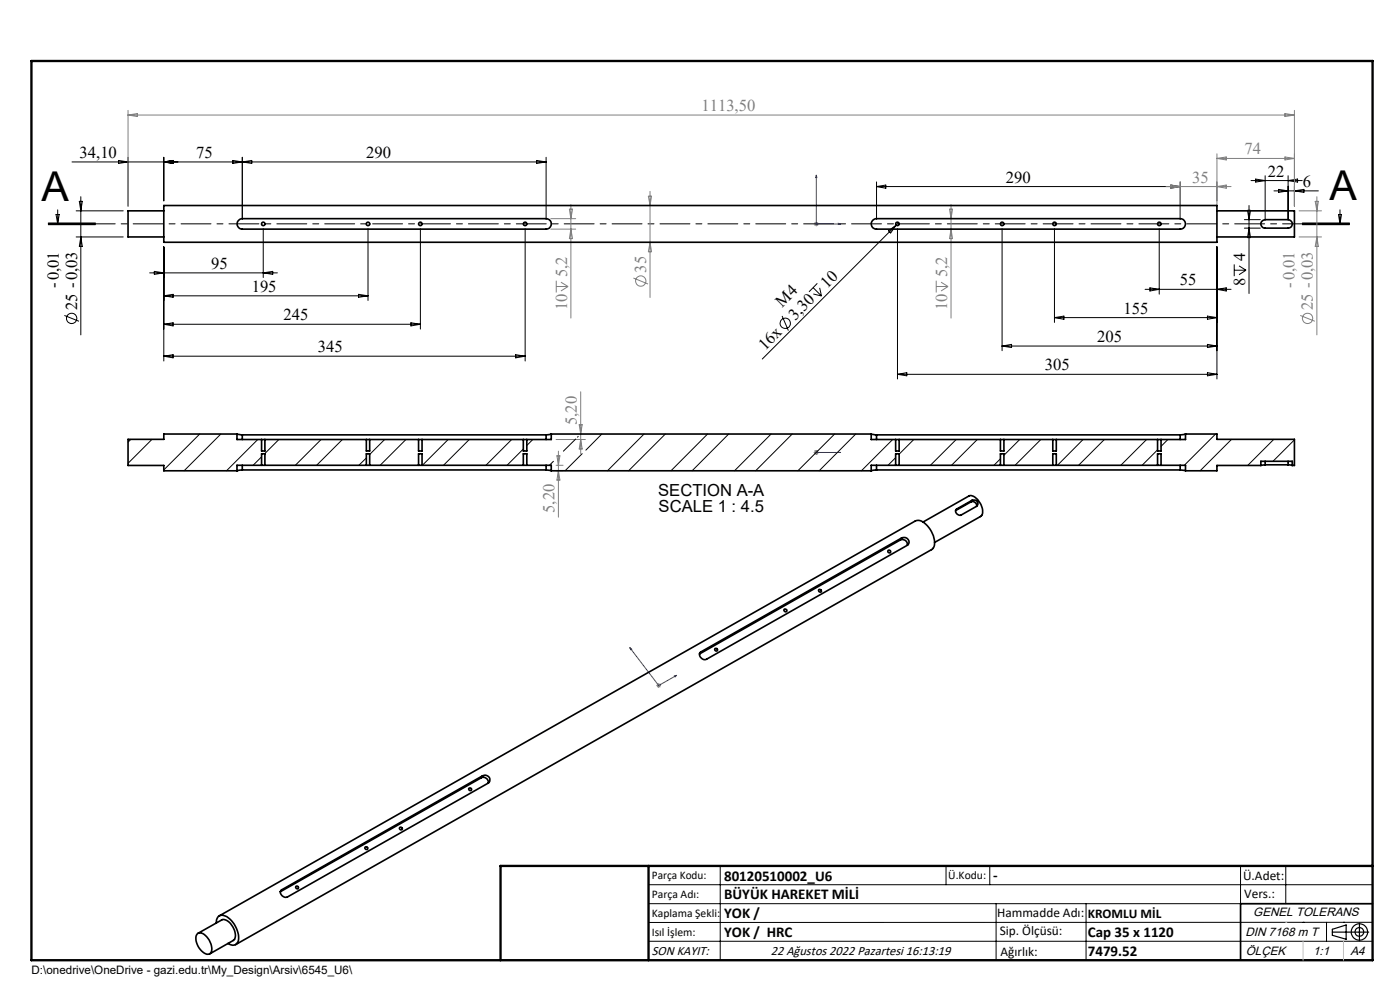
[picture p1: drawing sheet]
<svg xmlns="http://www.w3.org/2000/svg" width="297mm" height="210mm" viewBox="0 0 297 210" stroke-linecap="round" stroke-linejoin="round" font-family="sans-serif">
<g fill="none" stroke="#000" stroke-width=".21">
<path d="M25.2 34l2 .4-2 .3zM27.2 33.4v10.3M34.7 33.4v9.2M34.7 34.4l2-.4v.7zM49.4 34l4 .7v-.7l-4 .7zM51.4 33.4v13.1M113.8 34l2.1 .4-2.1 .3zM115.9 33.4v13.1M115.9 34.4h-100.6M185.9 38.6v7.9M185.9 39.6h64.5M185.9 39.6l2-.3v.6z"/>
<path d="M248.4 39.3l2 .3-2 .3zM250.4 38.6v7.9M265.4 38.3h10.9M266.4 38l2 .3-2 .3zM268.4 37.3v9.2M273.3 37.3v9.2M273.3 38.3l2-.3v.6zM274.6 39.5v4.2M10.2 47.7h10zM10.2 47.5h10M10.2 47.3h10M11.9 45.5h.7l-.4 2z"/>
<path d="M12.2 44.5v3M16.2 44.7h9.9M16.2 50.3h9.9M16.8 42.7h.7l-.4 2zM17.1 41.7v29.3M17.1 50.3l.4 2h-.7zM31.8 57.9h27M32.7 57.6l2 .3-2 .3zM34.7 52.4v24.2M55.8 48.5v10.4M55.8 57.9l2.1-.3v.6zM78.1 48.5v15.2"/>
<path d="M89.2 48.5v21.3M111.4 48.5v28.1M188.5 49l1.6-1.2-1.2 1.6zM190.4 48.5v31.9M190.6 47.2l-28.9 29M212.6 48.5v25.9M223.7 48.5v19.9M245.9 48.5v13.9M258.2 52.4v28M261.8 56.1v2.5M261.8 57.3h2.5M262.9 56.4l1.4 .9"/>
<path d="M264 46.6h3.4M264 48.4h3.4M264.3 57.3l-1.4 1M264.7 44.6h.6l-.3 2zM265 43.6v18.7M265 48.4l.3 2h-.6zM270.3 40.5h9.4M271.3 40.2l2 .3-2 .3zM274.6 40.5l2-.3v.6zM276.3 47.5h10M276.3 47.3h10M276.3 47.7h10"/>
<path d="M284 45.5h.6l-.3 2zM284.3 44.5v3M13.7 66.9l3.1 1.2M34.7 62.8l2-.4v.7zM34.7 68.8l2-.3v.6zM34.7 75.6l2-.4v.7zM34.7 62.8h43.4M34.7 68.8h54.5M34.7 75.6h76.7M76.1 62.4l2 .4-2 .3zM87.2 68.5l2 .3-2 .3zM109.4 75.2l2 .4-2 .3z"/>
<path d="M165.9 67l1.4 3.1M172.5 61l1.8 1.8M172.5 62.4l1.8 .4M173.4 60.1l-1.8 1.8M173.9 61.1l.4 1.7M190.4 79.4h67.8M190.4 79.4l2-.4v.7zM212.6 73.4h45.6M212.6 73.4l2-.3v.6zM223.7 67.4h34.5M223.7 67.4l2-.3v.6zM242.9 61.4h18.3"/>
<path d="M243.9 61.1l2 .3-2 .3zM256.2 67.1l2 .3-2 .3zM256.2 73.1l2 .3-2 .3zM256.2 79l2 .4-2 .3zM258.2 61.4l1.9-.3v.6zM137.6 187.7h153.6M137.6 191.7h153.6M137.6 199.7h153.6M152.8 183.7v20M200.7 183.7v4M210 183.7v4M211.3 191.7v12"/>
<path d="M230.4 191.7v12M263.2 183.7v20M272.8 183.7v8M276.4 195.6h.1M281.4 195.6v4.1M285 195.6h.1M291.2 195.6l-153.6 .1"/>
<circle cx="15.2" cy="67.5" r="1.09"/>
<circle cx="166.6" cy="68.6" r="1.09"/>
</g>
<g fill="none" stroke="#808080" stroke-width=".21">
<path d="M27.2 23.4v20.3M27.2 24.4h247.4M27.2 24.4l1.9-.3v.6zM247.4 39.6h13.8M248.4 39.3l2 .3-2 .3zM250.4 38.6v7.9M258.2 32.6v11.1M258.2 33.6h16.4M258.2 33.6l1.9-.3v.6zM258.2 39.6l1.9-.3v.6zM272.6 24.1l2 .3-2 .3zM272.6 33.3l2 .3-2 .3z"/>
<path d="M274.6 23.4v20.3M116.8 46.4h5.3M116.8 48.6h5.3M118 59.5v2.5M119 59.9l1.5 .9M120.8 44.4h.7l-.4 2zM121.1 48.6l.4 2h-.7zM121.1 43.4v24.1M134.4 59l3.1 1.2M137.5 41.6h.7l-.3 2zM137.9 40.6v22.5M137.9 51.4l.3 2h-.7z"/>
<path d="M172.6 47.5h1.1M172.8 47.2l.7 .7M173.2 47v1M173.5 47.2l-.7 .7M198.6 59.5v2.5M199.6 59.9l1.5 .9M201.4 44.4h.7l-.3 2zM201.8 43.4v24.1M201.8 48.6l.3 2h-.7zM275.6 50.3h4.8M275.6 44.7h4.8M279 42.7h.7l-.3 2z"/>
<path d="M279.4 41.7v29.3M279.4 50.3l.3 2h-.7zM118 60.8h2.5M120.5 60.8l-1.5 .9M198.6 60.8h2.5M201.1 60.8l-1.5 .9M275.8 66.9l3.1 1.2M118 98.7h1.5M118 99.9h1.5M118 93.2h6.2M118.1 96.7h.7l-.3 2zM118.5 95.7v14"/>
<path d="M118.5 99.9l.3 1.9h-.7zM122.9 90.1h.6l-.3 2zM123.2 83.1v13.1M123.2 93.2l.3 2h-.6zM172.6 96h1.1M172.8 95.6l.7 .7M173.2 95.5v1M173.5 95.6l-.7 .7M139.2 145.4h1M139.4 145.1l.7 .7M139.7 144.9v1M140.1 145.1l-.7 .7"/>
<circle cx="135.9" cy="59.6" r="1.08"/>
<circle cx="277.4" cy="67.5" r="1.08"/>
</g>
<g fill="none" stroke="#000" stroke-width=".25">
<path d="M282.6 197.7h7.8M282.6 197.1l3-.9v3l-3-.8zM288.4 195.8v3.8M106.2 203.7h185"/>
<circle cx="288.4" cy="197.7" r="1.74"/>
<circle cx="288.4" cy="197.7" r=".93"/>
</g>
<path d="M173.2 37.1v10.4h5.1M173.2 37.1l.1 .6h-.3zM177.8 47.4l.5 .1-.5 .1zM173 96h.3zM173.2 96h.1M173.2 96h5.1M178.3 96h-.5h.5M133.6 137.4l.4 .3-.2 .1zM133.6 137.4l6.1 8 3.8-2.1M143.1 143.4l.4-.1-.3 .3z" fill="none" stroke="#00f" stroke-width=".21"/>
<path d="M286.3 47.5h-276.1" fill="none" stroke="#000" stroke-width=".21" stroke-dasharray="6.3 1.3 1.3 1.3" stroke-dashoffset="2.3"/>
<path d="M291.2 191.7h-28v12" fill="none" stroke="#000" stroke-width=".35"/>
<path d="M6.7 12.9h284.5v190.8h-284.5zM137.6 183.7v20M291.2 183.7h-185v20" fill="none" stroke="#000" stroke-width=".5"/>
<path d="M276.4 199.7v4M285 199.7v4" fill="none" stroke="#c0c0c0" stroke-width=".21"/>
<path d="M272.8 195.6h.1" fill="none" stroke="#c0c0c0" stroke-width=".25"/>
<g fill="#00f">
<path d="M177.8 47.4l.5 .1-.5 .1zM173.2 37.1l.1 .6h-.3z"/>
<path d="M143.1 143.4l.4-.1-.3 .3zM133.6 137.4l.4 .3-.2 .1zM177.8 96h.5zM173 96h.3zM177.8 96h.5zM173 96h.3z"/>
</g>
<g fill="none" stroke="#000" stroke-width=".35">
<path d="M34.7 43.6h223.5v7.8h-223.5zM34.7 44.7h-7.5v5.6h7.5M50.7 46.7l.6-.3h64.6a1.11 1.11 0 0 1 1 1.1 1.11 1.11 0 0 1-1 1.1h-64.5a1.1 1.1 0 0 1-1-.7 1.1 1.1 0 0 1 .3-1.2zM185.2 46.7l.6-.3h64.6a1.11 1.11 0 0 1 1.1 1.1 1.11 1.11 0 0 1-1.1 1.1h-64.5a1.1 1.1 0 0 1-1-.7 1.1 1.1 0 0 1 .3-1.2zM258.2 44.7h16.4v5.6h-16.4M267.7 46.9l.7-.3h4.9a.9 .9 0 0 1 .8 .9 .9 .9 0 0 1-.8 .9h-4.9a.89 .89 0 0 1-.8-.5 .89 .89 0 0 1 .1-1zM50.3 92.1l1.1 .1M50.3 92.1h-15.6v1.1h-7.5v5.5h7.5v1.2h15.6M50.3 92.1v1.1h5.2M51.4 99.7l-1.1 .2M51.4 99.7h64.5M51.4 92.2h64.5"/>
<path d="M51.4 92.2v1M51.4 98.7v1M55.5 93.2h.7M55.5 98.7h.7M55.5 98.7h-5.2v1.2M55.5 98.7v-2.4h.7v2.4M55.5 93.2v2.5h.7v-2.5M56.2 98.7h21.5M56.2 93.2h21.5M77.7 93.2h.7M77.7 98.7h.7M77.7 93.2v2.5h.7v-2.5"/>
<path d="M77.7 98.7v-2.4h.7v2.4M78.4 98.7h10.4M78.4 93.2h10.4M88.8 93.2h.7M88.8 98.7h.7M88.8 98.7v-2.4h.7v2.4M88.8 93.2v2.5h.7v-2.5M89.5 98.7h21.5M89.5 93.2h21.5M111 93.2h.8M111 98.7h.8M111 93.2v2.5h.8v-2.5"/>
<path d="M111 98.7v-2.4h.8v2.4M111.8 98.7h5.1v1.2M115.9 99.7l1 .2M115.9 92.2v1M115.9 98.7v1M116.9 92.1l-1 .1M116.9 99.9h67.9M116.9 92.1h67.9M116.9 92.1v1.1h-5.1M184.8 92.1l1.1 .1M184.8 92.1v1.1h5.2M185.9 99.7l-1.1 .2"/>
<path d="M185.9 99.7h64.5M185.9 92.2h64.5M185.9 92.2v1M185.9 98.7v1M190 93.2h.7M190 98.7h.7M190 98.7h-5.2v1.2M190 93.2v2.5h.7v-2.5M190 98.7v-2.4h.7v2.4M190.7 98.7h21.5M190.7 93.2h21.5M212.2 93.2h.8"/>
<path d="M212.2 98.7h.8M212.2 93.2v2.5h.8v-2.5M212.2 98.7v-2.4h.8v2.4M213 98.7h10.3M213 93.2h10.3M223.3 93.2h.8M223.3 98.7h.8M223.3 93.2v2.5h.8v-2.5M223.3 98.7v-2.4h.8v2.4M224.1 98.7h21.5M224.1 93.2h21.5M245.6 93.2h.7"/>
<path d="M245.6 98.7h.7M245.6 93.2v2.5h.7v-2.5M245.6 98.7v-2.4h.7v2.4M246.3 98.7h5.2v1.2M250.4 99.7l1.1 .2M250.4 92.2v1M250.4 98.7v1M251.5 92.1l-1.1 .1M251.5 92.1h6.7v1.1h16.4v5.5h-.5M251.5 92.1v1.1h-5.2M267.5 98.7h-9.3v1.2h-6.7M267.5 98.7v-.8h6.6v.8"/>
<path d="M268.4 98.6l-.9 .1M268.4 98.6h4.9M268.4 97.9v.7M273.3 98.6l.8 .1M273.3 97.9v.7M191 114.5a1.08 1.08 0 0 1 1.5 1.2M191 114.5l-42.6 24.2 .3-.4M191.3 114.1a.98 .98 0 0 1 1.3 .2 .98 .98 0 0 1-.1 1.4l-42.6 24.1a1.04 1.04 0 0 1-1.2-.3 1.04 1.04 0 0 1-.1-1.2h.1M191.3 114.1l-42.6 24.2M191.3 114.1l-.3 .4M195.8 110.7l9.7-5.5a1.89 1.89 0 0 1 2.1 1.1 2.57 2.57 0 0 1 .5 3.2l-9.8 5.6M206 106.5a.88 .88 0 0 1 1.2 .9"/>
<path d="M206 106.5l-3.3 1.8 .3-.3M206.2 106.1a.8 .8 0 0 1 1.1 .2 .8 .8 0 0 1-.1 1.1l-3.3 1.8a.82 .82 0 0 1-1-.2 .82 .82 0 0 1 .1-1M206.2 106.1l-3.2 1.9M206.2 106.1l-.2 .4M102.1 165a1.1 1.1 0 0 1 1.5 1.1M102.1 165l-42.6 24.2 .3-.5M102.4 164.6a.98 .98 0 0 1 1.3 .2 .98 .98 0 0 1-.1 1.3l-42.6 24.2a1.03 1.03 0 0 1-1.2-.3 1.03 1.03 0 0 1-.1-1.2l.1-.1M102.4 164.6l-42.6 24.1M102.4 164.6l-.3 .4M41.8 198.1a1.47 1.47 0 0 1 2.1 .6 3.3 3.3 0 0 1 .8 3.4 1.27 1.27 0 0 1-1.9-.4 3.4 3.4 0 0 1-1.1-3.4zM42 198l5-2.9a2.38 2.38 0 0 1 2.6 1.8 2.06 2.06 0 0 1-.1 2.6l-5 2.8M45.9 195.8a1.35 1.35 0 0 1 .6-1.5 1.35 1.35 0 0 1 1.6 .1 5.4 5.4 0 0 1 2.4 5.4 1.29 1.29 0 0 1-2.1 .3"/>
<path d="M46.5 194.3l147.7-83.8a1.93 1.93 0 0 1 2.2 .7 5 5 0 0 1 1.7 4.8l-.5 .6-147.6 83.8"/>
<circle cx="55.8" cy="47.5" r=".36"/>
<circle cx="78.1" cy="47.5" r=".36"/>
<circle cx="89.2" cy="47.5" r=".36"/>
<circle cx="111.4" cy="47.5" r=".37"/>
<circle cx="190.4" cy="47.5" r=".37"/>
<circle cx="212.6" cy="47.5" r=".37"/>
<circle cx="223.7" cy="47.5" r=".37"/>
<circle cx="245.9" cy="47.5" r=".37"/>
<circle cx="188.6" cy="117" r=".29"/>
<circle cx="151.9" cy="137.8" r=".3"/>
<circle cx="166.6" cy="129.5" r=".31"/>
<circle cx="173.9" cy="125.3" r=".3"/>
<circle cx="77.7" cy="179.9" r=".3"/>
<circle cx="85" cy="175.7" r=".3"/>
<circle cx="99.7" cy="167.4" r=".3"/>
<circle cx="63" cy="188.2" r=".29"/>
</g>
<g fill="none" stroke="#000" stroke-width=".21">
<path d="M27.8 93.2l-.6 .6M32.2 93.2l-5 5.1M42.4 92.1l-7.7 7.6M46.8 92.1l-7.7 7.8M54.7 93.2l-6.7 6.7M55.5 96.9l-1.8 1.8M59.2 93.2l-3.1 3.1M68.1 93.2l-5.4 5.5M72.6 93.2l-5.4 5.5M77.7 97.1l-1.6 1.6M81.6 93.2l-3.2 3.2M86.1 93.2l-5.5 5.5"/>
<path d="M95.1 93.2l-5.5 5.5M99.6 93.2l-5.5 5.5M108.5 93.2l-5.4 5.5M111 95.2l-3.4 3.5M113 93.2l-1.2 1.3M117.4 97.9l-.8 .8M122.1 93.1l-2.6 2.6M122.7 92.6l-.2 .1M123.5 96.2l-3.6 3.7M127.7 92.1l-3.4 3.4M136.6 92.1l-7.7 7.8M141.1 92.1l-7.8 7.8"/>
<path d="M150.1 92.1l-7.8 7.8M154.6 92.1l-7.8 7.8M163.6 92.1l-7.8 7.8M168.1 92.1l-7.8 7.8M177.1 92.1l-7.8 7.8M181.5 92.1l-7.7 7.8M189.4 93.2l-6.7 6.7M190 97.1l-1.6 1.6M193.9 93.2l-3.2 3.1M202.8 93.2l-5.4 5.5M207.3 93.2l-5.4 5.5M212.2 97.3l-1.3 1.4"/>
<path d="M216.3 93.2l-3.3 3.4M220.8 93.2l-5.5 5.5M229.8 93.2l-5.5 5.5M234.3 93.2l-5.5 5.5M243.2 93.2l-5.4 5.5M245.6 95.4l-3.3 3.3M247.8 93.2l-1.5 1.5M257.9 92.1l-6.7 6.6M261.3 93.2l-6.7 6.7M270.2 93.2l-5.5 5.5M274.6 93.3l-4.5 4.6"/>
</g>
<g font-size="8.7">
<text x="8.8" y="42.7">A</text>
<text x="282" y="42.4">A</text>
</g>
<g font-size="3.5" fill="#808080">
<text x="148.8" y="23.6">1113,50</text>
<text x="264" y="32.8">74</text>
<text x="252.9" y="38.7">35</text>
<text x="120.3" y="58.8" transform="rotate(-90 120.3 58.8)">5,2</text>
<text x="137.1" y="57.8" transform="rotate(-90 137.1 57.8)">35</text>
<text x="200.9" y="58.8" transform="rotate(-90 200.9 58.8)">5,2</text>
<text x="120.3" y="65.9" transform="rotate(-90 120.3 65.9)">10</text>
<text x="200.9" y="65.9" transform="rotate(-90 200.9 65.9)">10</text>
<text x="274.6" y="61" transform="rotate(-90 274.6 61)">-0,01</text>
<text x="278.5" y="65.7" transform="rotate(-90 278.5 65.7)">25 -0,03</text>
<text x="122.4" y="90.2" transform="rotate(-90 122.4 90.2)">5,20</text>
<text x="117.6" y="108.8" transform="rotate(-90 117.6 108.8)">5,20</text>
</g>
<g font-size="3.5">
<text x="16.9" y="33.5">34,10</text>
<text x="41.6" y="33.5">75</text>
<text x="77.7" y="33.5">290</text>
<text x="213.4" y="38.7">290</text>
<text x="269" y="37.4">22</text>
<text x="276.4" y="39.6">6</text>
<text x="44.8" y="57">95</text>
<text x="264.2" y="55.4" transform="rotate(-90 264.2 55.4)">4</text>
<text x="12.5" y="61" transform="rotate(-90 12.5 61)">-0,01</text>
<text x="16.3" y="65.7" transform="rotate(-90 16.3 65.7)">25 -0,03</text>
<text x="53.4" y="61.9">195</text>
<text x="165.9" y="65.3" transform="rotate(-45 165.9 65.3)">M4</text>
<text x="175.5" y="61.2" transform="rotate(-45 175.5 61.2)">10</text>
<text x="250.3" y="60.5">55</text>
<text x="264.2" y="60.7" transform="rotate(-90 264.2 60.7)">8</text>
<text x="60.2" y="67.9">245</text>
<text x="168.7" y="68.1" transform="rotate(-45 168.7 68.1)">3,30</text>
<text x="238.3" y="66.5">155</text>
<text x="67.4" y="74.7">345</text>
<text x="162.3" y="74.4" transform="rotate(-45 162.3 74.4)">16x</text>
<text x="232.8" y="72.5">205</text>
<text x="221.7" y="78.5">305</text>
<text x="139.6" y="105.1">SECTION A-A</text>
<text x="139.7" y="108.6">SCALE 1 : 4.5</text>
</g>
<g font-size="3.2">
<text x="153.6" y="186.8">80120510002_U6</text>
<text x="153.6" y="190.8">BÜYÜK HAREKET MİLİ</text>
<text x="210.7" y="186.6">-</text>
<text x="153.6" y="194.8">YOK /</text>
<text x="153.6" y="198.8">YOK / HRC</text>
<text x="230.8" y="198.7">Cap 35 x 1120</text>
<text x="230.8" y="202.8">7479.52</text>
</g>
<g font-size="2.8">
<text x="263.7" y="186.7">Ü.Adet:</text>
<text x="263.9" y="190.5">Vers.:</text>
<text x="211.5" y="194.5">Hammadde Adı:</text>
<text x="230.8" y="194.7">KROMLU MİL</text>
<text x="138.3" y="202.6">SON KAYIT:</text>
<text x="163.5" y="202.6">22 Ağustos 2022 Pazartesi 16:13:19</text>
<text x="212.1" y="198.4">Sip. Ölçüsü:</text>
<text x="212.2" y="202.7">Ağırlık:</text>
</g>
<g font-size="2.6">
<text x="265.9" y="194.4">GENEL TOLERANS</text>
<text x="264.2" y="198.5">DIN 7168 m T</text>
<text x="264.3" y="202.6">ÖLÇEK</text>
<text x="278.5" y="202.6">1:1</text>
<text x="286.5" y="202.6">A4</text>
</g>
<g font-size="2.5">
<text x="138.3" y="186.4">Parça Kodu:</text>
<text x="138.3" y="190.5">Parça Adı:</text>
<text x="201.2" y="186.5">Ü.Kodu:</text>
<text x="138.3" y="194.5">Kaplama Şekli:</text>
<text x="138.3" y="198.6">Isıl İşlem:</text>
<text x="6.7" y="206.7">D:\onedrive\OneDrive - gazi.edu.tr\My_Design\Arsiv\6545_U6\</text>
</g>
</svg>
